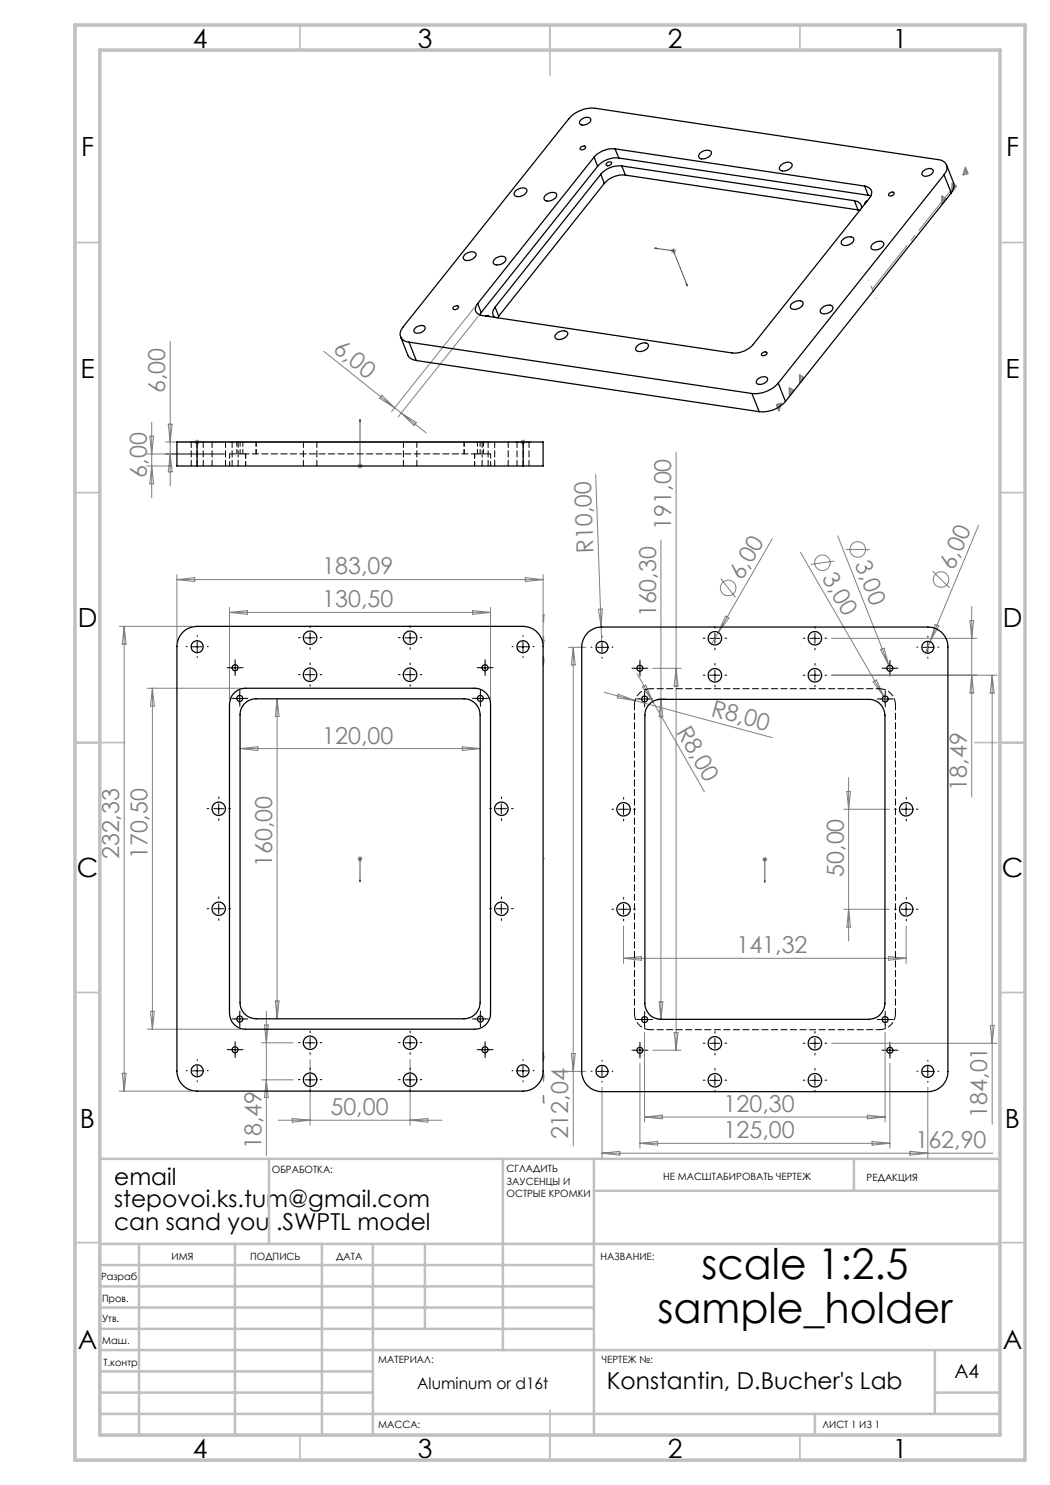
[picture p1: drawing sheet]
<svg xmlns="http://www.w3.org/2000/svg" width="210mm" height="297mm" viewBox="0 0 210 297" stroke-linecap="round" stroke-linejoin="round" font-family="sans-serif">
<g fill="none" stroke="#808080" stroke-width=".2">
<path d="M134.2 50.2h1M134.3 49.8l.8 .7M134.7 49.7v1M135.1 49.8l-.8 .7M34 68.3v28.9M64.8 70.3l14.1 11.3M76.4 79.1l2.5 2.5-3-1.9zM94.9 61.5l-16.6 20.8M95.6 63.3l-16 20.1M29.4 93.2h5M29.4 90.8h15.5M30 87.2h.7l-.4 3.6z"/>
<path d="M30.3 84.5v15.1M30.3 93.2l.4 3.6h-.7zM33.1 88.4h11.9M33.7 84.8h.7l-.4 3.6zM34 90.8l.4 3.6h-.7zM39.1 88l.7 .8M39.4 87.9v1M39.8 88l-.7 .8M71.5 93.2h1M71.6 92.8l.8 .8M72 92.7v1M72.4 92.8l-.8 .8"/>
<path d="M78.9 81.6l1.4 1M80.3 82.6l4.9 4M80.3 82.6l3 1.9-.5 .6zM104.1 88.4h1M104.2 88l.8 .8M104.6 87.9v1M105 88l-.8 .8M119.1 94.9l1.1 30.5M135.2 90.4v119.6M35.4 114.9v13.4M35.4 115.9h73.2M35.4 115.9l3.5-.4v.8z"/>
<path d="M105.1 115.5l3.5 .4-3.5 .4zM108.6 114.9v13.4M132.2 108v95.9M144.1 115.7l3 3.8M154.4 107.8l-10.7 18.7M160.1 110.5l16.6 28.8M166.9 112.2l-4.8 .7M167.5 107.2l10.3 25.9M169.2 109.9h4.8M186.5 114.2l3.4 3.4M195.7 105.1l-10.6 25.5M23.8 125.3h14.6"/>
<path d="M24.8 125.3v92.9M24.8 125.3l.4 3.5h-.8zM29.5 137.7h18.6M30.5 137.7v68.1M30.5 137.7l.4 3.5h-.8zM45.9 121.5v18.3M45.9 122.5h52.2M45.9 122.5l3.6-.4v.8zM55.4 139.8v64M55.4 139.8l.4 3.5h-.7zM94.5 122.1l3.6 .4-3.6 .4zM98.1 121.5v18.3"/>
<path d="M113.7 129.5h3.5M114.7 129.5v99.7M114.7 129.5l.3 3.5h-.7zM119.7 121.8h.8l-.3 3.6zM120.2 125.4l.2 4M120.9 138.5l6.1 1.6M123.6 138.8l3.4 1.3-3.6-.5zM127.4 134.8l3.2 5.5M128.5 137.4l.7-.4 1.4 3.3zM130.6 133.7h5.6M131.5 139.8h1.7M132.2 139.8l.4 3.6h-.8z"/>
<path d="M135.2 133.7l.4 3.5h-.8zM143.7 126.5l-1.4 2.3M145.1 123.2l.7 .4-2.1 2.9zM166.3 127.7h29.1M166.3 135h33.1M174.6 136.4l.7-.4 1.4 3.3zM176.1 129.9l.7-.3 1 3.5zM176.7 139.3l.6 1M177.8 133.1l.4 1.1M187 124.9l.7 .3-1.7 3.1zM194 124.1h.7l-.4 3.6zM194.3 121.3v38.1"/>
<path d="M194.3 135l.4 3.6h-.7zM198.4 135l.4 3.6h-.8zM198.4 135v89.9M48 149.7h48M48 149.7l3.6-.3v.7zM92.5 149.4l3.5 .3-3.5 .4zM127 140.1l27.4 7.4M130.6 140.3l10.3 18M169.4 158.3h.7l-.4 3.6zM169.7 155.5v32.7M71.5 171.8h1M71.6 171.4l.8 .7"/>
<path d="M72 171.2v1.1M72.4 171.4l-.8 .7M152.5 171.9h1M152.6 171.5l.7 .7M153 171.3v1.1M153.3 171.5l-.7 .7M168.7 161.9h9.2M124.7 185.2v7.5M124.7 191.7h56.5M124.7 191.7l3.6-.4v.7zM168.7 181.9h9.2M169.7 181.9l.4 3.5h-.7z"/>
<path d="M177.7 191.3l3.5 .4-3.5 .3zM181.2 185.2v7.5M23.8 218.2h14.6M24.4 214.7h.8l-.4 3.5zM29.5 205.8h18.6M30.1 202.3h.8l-.4 3.5zM52.3 208.6h6.4M52.3 216h6.4M52.9 205h.8l-.4 3.6zM53.3 202.2v29M53.3 216l.4 3.5h-.8zM55.1 200.2h.7l-.4 3.6z"/>
<path d="M62 211.9v13.2M82 211.9v13.2M113.7 214.3h3.5M114.3 210.7h.7l-.3 3.6zM120.4 217.4v14.2M128 212.7v17M128.9 206.5v17.9M130.6 210h5.6M131.5 203.9h1.7M131.8 200.4h.8l-.4 3.5zM134.8 206.5h.8l-.4 3.5zM166.3 208.7h33.1"/>
<path d="M177 206.5v17.9M178 212.7v17M185.6 217.4v14.2M198 205.1h.8l-.4 3.6zM55.7 224h32.7M58.5 223.7l3.5 .3-3.5 .4zM82 224l3.5-.3v.7zM120.4 230.6h78.2M120.4 230.6l3.6-.3v.7zM128 228.7h50M128 228.7l3.5-.4v.7zM128.9 223.4h48.1"/>
<path d="M128.9 223.4l3.6-.4v.8zM173.5 223l3.5 .4-3.5 .4zM174.4 228.3l3.6 .4-3.6 .3zM182 230.3l3.6 .3-3.6 .4z"/>
<circle cx="145.6" cy="117.6" r="1.55"/>
<circle cx="164.5" cy="112.6" r="1.56"/>
<circle cx="171.6" cy="109.9" r="1.55"/>
<circle cx="188.2" cy="115.9" r="1.56"/>
</g>
<g fill="none" stroke="#00f" stroke-width=".2">
<path d="M131 49.6l3.7 .6 2.8 7M131 49.6h.3l.1 .2zM137.2 56.9h.2l.1 .3zM72 93.1v.2zM72 83.9v.5v-.5M72 93.2h.1M72 83.9v9.3M72 176.4v-.5v.5M72 171.6v.3zM72 171.8h.1M72 171.8v4.6M153 176.5v-.5v.5"/>
<path d="M153 171.7v.3zM153 171.9h.1M153 171.9v4.6"/>
</g>
<g fill="none" stroke="#808080" stroke-width=".25">
<path d="M188.4 39.2l.8 .6-.8 1zM190.4 36.7l.8 .5-.7 1zM193.1 33.5l.5 1.2-1 .3zM188.4 40.8h.1M157.9 77.6l.8 .5-.8 1.1zM159.9 75l.8 .5-.8 1.1zM38 88.4h.1M38 88.4h2.9M40.9 88.4h.1M46 88.4h.1M46 88.4h52M98 88.4h.1"/>
<path d="M103.2 88.4h.1M103.2 88.4h2.8M106 88.4h.1M155.3 80.9l.9-.3-.4 1.6zM108.7 131.3v1.6M108.7 123h.1M108.7 123v1.4M108.7 127.4v1.5M108.7 128.1v.1M108.7 124.4h.1M108.7 131.3v.1M108.7 132.1v.1"/>
<path d="M108.7 219.1v1.5M108.7 211.3v.1M108.7 210.6v1.5M108.7 219.1h.1M108.7 215.3v.1M108.7 214.6v1.5M108.7 220.6h.1M108.7 220.4v.2"/>
</g>
<path d="M190.5 37.8a.44 .44 0 0 0 .5-.4 .44 .44 0 0 0-.3-.5l-.3 .5 .1 .4M193.3 34.6l.1-.1a.34 .34 0 0 0-.2-.6 .34 .34 0 0 0-.4 .4v.3a.24 .24 0 0 0 .3 .3 .24 .24 0 0 0 .2-.3M188.5 40.3a.44 .44 0 0 0 .5-.3 .44 .44 0 0 0-.4-.5l-.2 .4 .1 .4M158.5 78.1v.2a.34 .34 0 0 1-.4 .4 .34 .34 0 0 1-.2-.5l.1-.3a.24 .24 0 0 1 .3-.1 .24 .24 0 0 1 .2 .3M160.5 75.5v.2a.34 .34 0 0 1-.3 .5 .34 .34 0 0 1-.3-.5l.1-.3a.24 .24 0 0 1 .3-.2 .24 .24 0 0 1 .2 .3M155.9 81.7a.44 .44 0 0 1-.4-.5 .44 .44 0 0 1 .5-.4l.1 .5-.2 .4M108.7 128.6v-1v1M108.7 123.3v-.4v1v-.6M108.7 132.6v-1v1M108.7 210.9v.9v-.9M108.7 214.9v.9v-.9M108.7 220.2v.3v-1v.7" fill="none" stroke="#808080" stroke-width=".2" stroke-dasharray="15.2 1.3 1.3 1.3" stroke-linecap="butt"/>
<g fill="none" stroke="#000" stroke-width=".2" stroke-dasharray="15.2 1.3 1.3 1.3">
<path d="M37.4 129.3h-.2M39.4 127.3v-.2M39.4 131.3v.2M41.4 129.3h.2M46 133.5h-.6M47 139.7h-.6M47 132.5v-.6M47 134.5v.6M48 138.7v-.6M48 133.5h.6M49 139.7h.6M60 134.9h-.3"/>
<path d="M60 127.5h-.3M62 132.9v-.3M62 136.9v.4M62 125.5v-.3M62 129.5v.4M64 134.9h.4M64 127.5h.4M80 127.5h-.3M80 134.9h-.3M82 125.5v-.3M82 129.5v.4M82 132.9v-.3"/>
<path d="M82 136.9v.4M84 127.5h.4M84 134.9h.4M95.1 139.7h-.6M96 133.5h-.6M96.1 138.7v-.6M97 132.5v-.6M97 134.5v.6M97.1 139.7h.6M98 133.5h.6M102.6 129.3h-.2M104.6 127.3v-.2"/>
<path d="M104.6 131.3v.2M106.6 129.3h.2M118.4 129.4h-.2M120.4 127.4v-.2M120.4 131.4v.2M122.4 129.4h.2M127 133.6h-.6M127.9 139.8h-.6M128 132.6v-.6M128 134.6v.6M128.9 138.8v-.6M129 133.6h.6"/>
<path d="M129.9 139.8h.6M141 127.6h-.4M141 135h-.4M143 125.6v-.3M143 129.6v.4M143 133v-.3M143 137v.4M145 127.6h.3M145 135h.3M161 135h-.4M161 127.6h-.4M163 133v-.3"/>
<path d="M163 137v.4M163 125.6v-.3M163 129.6v.4M165 135h.3M165 127.6h.3M176.1 139.8h-.6M177 133.6h-.6M177.1 138.8v-.6M178 132.6v-.6M178 134.6v.6M178.1 139.8h.6M179 133.6h.6"/>
<path d="M183.6 129.4h-.2M185.6 127.4v-.2M185.6 131.4v.2M187.6 129.4h.2M43.8 159.7v-.3M48 140.7v.6M96.1 140.7v.6M100.3 159.7v-.3M124.7 159.8v-.3M128.9 140.8v.6M177.1 140.8v.6M181.3 159.8v-.3"/>
<path d="M41.8 161.7h-.4M43.8 179.7v-.3M43.8 163.7v.4M45.8 161.7h.3M98.3 161.7h-.4M100.3 163.7v.4M100.3 179.7v-.3M102.3 161.7h.3M122.7 161.8h-.3M124.7 163.8v.4M124.7 179.8v-.3M126.7 161.8h.4"/>
<path d="M179.3 161.8h-.4M181.3 179.8v-.3M181.3 163.8v.4M183.3 161.8h.3M41.8 181.7h-.4M43.8 183.7v.4M45.8 181.7h.3M98.3 181.7h-.4M100.3 183.7v.4M102.3 181.7h.3M122.7 181.8h-.3M124.7 183.8v.4"/>
<path d="M126.7 181.8h.4M179.3 181.8h-.4M181.3 183.8v.4M183.3 181.8h.3M37.4 214.1h-.2M39.4 212.1v-.2M39.4 216.1v.2M41.4 214.1h.2M46 209.9h-.6M47 203.8h-.6M47 208.9v-.6M47 210.9v.6"/>
<path d="M48 202.8v-.6M48 204.8v.6M48 209.9h.6M49 203.8h.6M60 215.9h-.3M60 208.5h-.3M62 213.9v-.3M62 217.9v.4M62 206.5v-.3M62 210.5v.4M64 215.9h.4M64 208.5h.4"/>
<path d="M80 208.5h-.3M80 215.9h-.3M82 206.5v-.3M82 210.5v.4M82 213.9v-.3M82 217.9v.4M84 208.5h.4M84 215.9h.4M95.1 203.8h-.6M96 209.9h-.6M96.1 202.8v-.6M96.1 204.8v.6"/>
<path d="M97 208.9v-.6M97 210.9v.6M97.1 203.8h.6M98 209.9h.6M102.6 214.1h-.2M104.6 212.1v-.2M104.6 216.1v.2M106.6 214.1h.2M118.4 214.2h-.2M120.4 212.2v-.2M120.4 216.2v.2M122.4 214.2h.2"/>
<path d="M127 210h-.6M127.9 203.9h-.6M128 209v-.6M128 211v.6M128.9 202.9v-.6M128.9 204.9v.6M129 210h.6M129.9 203.9h.6M141 208.6h-.4M141 216h-.4M143 206.6v-.3M143 210.6v.4"/>
<path d="M143 214v-.3M143 218v.4M145 208.6h.3M145 216h.3M161 216h-.4M161 208.6h-.4M163 214v-.3M163 218v.4M163 206.6v-.3M163 210.6v.4M165 216h.3M165 208.6h.3"/>
<path d="M176.1 203.9h-.6M177 210h-.6M177.1 202.9v-.6M177.1 204.9v.6M178 209v-.6M178 211v.6M178.1 203.9h.6M179 210h.6M183.6 214.2h-.2M185.6 212.2v-.2M185.6 216.2v.2M187.6 214.2h.2"/>
</g>
<g fill="none" stroke="#000" stroke-width=".2">
<path d="M38.4 129.4h2M39.4 128.3v2M46 133.6h2M47 139.7h2M47 132.5v2M47.9 138.7v2M61 134.9h2M61 127.6h2M62 126.5v2M62 133.9v2.1M81 134.9h2M81 127.6h2"/>
<path d="M82 126.5v2M82 133.9v2.1M95.1 139.7h2M96 133.6h2M96.1 138.7v2M97 132.5v2M103.6 129.4h2M104.6 128.3v2M119.4 129.5h2M120.4 128.4v2.1M127 133.7h2M127.9 139.8h2"/>
<path d="M128 132.6v2.1M128.9 138.8v2M142 135h2M142 127.7h2M143 126.6v2.1M143 134.1v2M162 135h2M162 127.7h2M163 126.6v2.1M163 134.1v2M176 139.8h2M177 133.7h2"/>
<path d="M177 138.8v2M178 132.6v2.1M184.5 129.5h2M185.6 128.4v2.1M42.8 161.7h1.9M43.7 160.8v2M99.3 161.7h2M100.3 160.8v2M123.7 161.9h2M124.7 160.9v2M180.2 161.9h2M181.2 160.9v2"/>
<path d="M42.8 181.7h1.9M43.7 180.8v1.9M99.3 181.7h2M100.3 180.8v1.9M123.7 181.9h2M124.7 180.9v1.9M180.2 181.9h2M181.2 180.9v1.9M38.4 214.2h2M39.4 213.1v2.1M46 209.9h2M47 203.8h2"/>
<path d="M47 208.9v2.1M47.9 202.8v2M61 208.6h2M61 216h2M62 207.5v2M62 214.9v2.1M81 208.6h2M81 216h2M82 207.5v2M82 214.9v2.1M95.1 203.8h2M96 209.9h2"/>
<path d="M96.1 202.8v2M97 208.9v2.1M103.6 214.2h2M104.6 213.1v2.1M119.4 214.3h2M120.4 213.3v2M127 210h2M127.9 203.9h2M128 209.1v2M128.9 202.9v2M142 208.7h2M142 216.1h2"/>
<path d="M143 207.7v2M143 215v2.1M162 208.7h2M162 216.1h2M163 207.7v2M163 215v2.1M176 203.9h2M177 210h2M177 202.9v2M178 209.1v2M184.5 214.3h2M185.6 213.3v2"/>
</g>
<g fill="none" stroke="#c0c0c0" stroke-width=".35">
<path d="M60 5v5M110 5v10M160 5v5M15 48.5h5M200 48.5h5M15 98.5h5M200 98.5h5M15 148.5h10M195 148.5h10M15 198.5h5M200 198.5h5M15 248.5h5"/>
<path d="M200 248.5h5M60 287v5M110 282v10M160 287v5"/>
</g>
<g fill="none" stroke="#c0c0c0" stroke-width=".5">
<path d="M53.8 231.8v17M100.6 231.8v38.2M118.8 231.8v55.2M118.8 238.2h81.2M170.8 231.8v6.4M200 231.8h-180v55.2M20 248.8h180M20 257.3h98.8M20 253h98.8M27.8 248.8v38.2M47 248.8v38.2M64.4 248.8v38.2"/>
<path d="M74.6 248.8v38.2M85 248.8v17M20 265.8h98.8M20 261.5h98.8M20 278.5h54.6M20 274.3h54.6M20 270h180M187 278.5h13M187 270v12.8M20 282.8h180M163 282.8v4.2"/>
</g>
<path d="M15 5h190v287h-190zM20 10h180v277h-180z" fill="none" stroke="#c0c0c0" stroke-width=".7"/>
<path d="M46 88.4h52M98 88.4h-52" fill="none" stroke="#808080" stroke-width=".2" stroke-dasharray="15.2 1.3 1.3 1.3" stroke-dashoffset=".7"/>
<g fill="none" stroke="#808080" stroke-width=".2" stroke-dasharray="15.2 1.3 1.3 1.3">
<path d="M188.7 39.9l-.3 .9M188.7 39.9l-.3-.7M189.2 39.8l-.5 .1M190.7 37.4l-.3 .8M190.7 37.4l-.3-.7M191.3 37.2l-.6 .2M193.1 33.5v.9M193.1 34.4l.5 .3M193.1 34.4l-.5 .6M157.9 79.1l.3-.8M158.2 78.3l-.3-.7M158.2 78.3l.5-.2"/>
<path d="M159.9 76.6l.3-.9M160.2 75.7l-.3-.7M160.2 75.7l.6-.2M38 88.4h2.9M39.4 88.4h.1M40.9 88.4h-2.9M72 88.4h.1M103.2 88.4h2.8M106 88.4h-2.8M155.3 80.9l.5 .4M155.8 81.3l.5-.6M155.8 81.3v.9"/>
<path d="M108.7 128.1v.8M108.7 127.3v.8M108.7 123.4v-.4M108.7 123v.4M108.7 123.4v1M108.7 132.1v.8M108.7 131.3v.8M108.7 128.1h.1M108.7 132.1h.1M108.7 171.7h.1M108.7 212.1v-.8M108.7 211.3v-.8"/>
<path d="M108.7 216.1v-.8M108.7 215.3v-.8M108.7 211.3h.1M108.7 215.3h.1M108.7 220v-.9M108.7 220.5v-.5M108.7 220v.5"/>
</g>
<path d="M39.4 88.4h65.2" fill="none" stroke="#808080" stroke-width=".2" stroke-dasharray="15.2 1.3 1.3 1.3" stroke-dashoffset="3.6"/>
<path d="M54.9 88.4h27.6" fill="none" stroke="#808080" stroke-width=".2" stroke-dasharray="15.2 1.3 1.3 1.3" stroke-dashoffset="3.3"/>
<path d="M173.7 56l1.5 3.6" fill="none" stroke="#808080" stroke-width=".2" stroke-dasharray="15.2 1.3 1.3 1.3" stroke-dashoffset="15.2"/>
<path d="M174.5 57.8l16.2-20.4" fill="none" stroke="#808080" stroke-width=".2" stroke-dasharray="15.2 1.3 1.3 1.3" stroke-dashoffset="4.1"/>
<g fill="#00f">
<path d="M72 93.1v.2zM72 83.9v.5z"/>
<path d="M131 49.6h.3l.1 .2zM137.2 56.9h.2l.1 .3z"/>
<path d="M72 175.9v.5zM72 171.6v.3zM153 176v.5zM153 171.7v.3z"/>
</g>
<g fill="none" stroke="#000" stroke-width=".25">
<path d="M103.2 38.1a1.75 1.75 0 0 1 2.1-.3 1.37 1.37 0 0 1-1.6 1.5 .66 .66 0 0 1-.8-.3 .66 .66 0 0 1 .3-.9zM109.1 39a1.7 1.7 0 0 1 2.2-.3v.2a1.6 1.6 0 0 1-2.5 1v-.4zM116.1 24.1a1.43 1.43 0 0 1 2-.3 1.38 1.38 0 0 1-2.2 .9zM116.1 29.5l.6-.3 .3 .1a.58 .58 0 0 1-.2 .6 .58 .58 0 0 1-.7 0zM118.8 31.4l-23.3 29.3M118.8 31.4l.7 1.9M119.5 33.3l-23.3 29.2M120.2 34.9l-21.2 26.5M120.2 34.9l.7 1.8M120.9 36.7l-21.2 26.5M121.4 32.6l.4-.2 .5 .1a.58 .58 0 0 1-.4 .6 .58 .58 0 0 1-.7-.2zM123 29.8a5.1 5.1 0 0 0-4.2 1.6"/>
<path d="M123 29.8l49.9 7.4M123 29.8l.8 1.8M123.8 31.6a4.9 4.9 0 0 0-4.3 1.7M123.8 31.6l49.8 7.4M124.4 33.2a4.9 4.9 0 0 0-4.2 1.7M124.4 33.2l46.5 6.9M124.4 33.2l.7 1.8M125.1 35a4.9 4.9 0 0 0-4.2 1.7M125.1 35l46.5 7M140.1 30.6a1.75 1.75 0 0 1 2.1-.3 1.37 1.37 0 0 1-1.6 1.5 .66 .66 0 0 1-.8-.4 .66 .66 0 0 1 .3-.8zM156.2 33a1.47 1.47 0 0 1 2.2-.1 1.59 1.59 0 0 1-2.5 .9v-.4zM172.9 37.2a1.39 1.39 0 0 1 1.4 .9 1.39 1.39 0 0 1-.4 1.5l-23.3 29.3a4.9 4.9 0 0 1-4.2 1.7l-49.9-7.5a1.36 1.36 0 0 1-1.4-.8 1.36 1.36 0 0 1 .4-1.6"/>
<path d="M172.9 37.2l.7 1.8M173.6 39l.6 .2M177.8 38.7l.6-.3 .3 .1a.58 .58 0 0 1-.3 .7 .58 .58 0 0 1-.7-.2zM184.5 34.3a1.52 1.52 0 0 1 2.1-.3 1.35 1.35 0 0 1-1.7 1.2h-.2a.49 .49 0 0 1-.2-.9zM188.8 35a1.73 1.73 0 0 0 .5-2 1.73 1.73 0 0 0-1.7-1.1l-68.6-10.2a6.3 6.3 0 0 0-5.2 2l-33.2 41.7a1.73 1.73 0 0 0-.5 1.9 1.73 1.73 0 0 0 1.7 1.1M188.8 35l-33.2 41.6M188.8 35l1.5 3.6M189.3 33l1.5 3.8v.7l-.5 1.1M190.3 38.6l-33.2 41.7M93 50.9a1.7 1.7 0 0 1 2.1-.3 .87 .87 0 0 1-.6 1.2 1.14 1.14 0 0 1-1.9-.2zM99 51.8a1.47 1.47 0 0 1 2.2-.1 1.57 1.57 0 0 1-2.5 .9v-.4zM168.5 48a1.69 1.69 0 0 1 2.2-.3 1.56 1.56 0 0 1-2.2 1.3 .57 .57 0 0 1 0-1z"/>
<path d="M170.9 40.1a1.39 1.39 0 0 1 1.4 1.6M170.9 40.1l.7 1.9M171.6 42h.4M173.5 40.1l-.5 .4v.3M174.4 48.9a1.68 1.68 0 0 1 2.3-.3 1.61 1.61 0 0 1-2.4 1.1 .69 .69 0 0 1 .1-.8zM80.1 67.3l1.7 4.1 .6 .5 .9 .2M81.8 68.4l68.6 10.3M81.8 68.4l1.5 3.7M82.9 65.7a1.67 1.67 0 0 1 2-.4 .76 .76 0 0 1-.5 1.1 1.02 1.02 0 0 1-1.6-.3zM83.3 72.1l68.5 10.2M90.7 61.4l.4-.2h.5a.58 .58 0 0 1-.3 .7 .58 .58 0 0 1-.7-.2zM95.5 60.7l.7 1.8"/>
<path d="M96.2 62.5l-.2 .5M97.1 63.2l.4-.1 .4 .2M99 61.4a1.34 1.34 0 0 0 0 2.1M99 61.4l.7 1.8M99.7 63.2l-.2 .4M111.4 66.6a1.48 1.48 0 0 1 2.1-.1 1.61 1.61 0 0 1-2.3 1.3 .68 .68 0 0 1 .2-1.2zM127.4 69.2a1.86 1.86 0 0 1 2.1-.4 1.08 1.08 0 0 1-1 1.4l-.6 .1a.61 .61 0 0 1-.7-.3 .61 .61 0 0 1 .2-.8zM150.4 78.7l1.4 3.6M151.4 75.9a1.52 1.52 0 0 1 2.1-.2 1.35 1.35 0 0 1-1.7 1.2l-.2-.1a.53 .53 0 0 1-.2-.9zM152.5 70.5l.5-.1h.3a.61 .61 0 0 1-.3 .7 .61 .61 0 0 1-.7-.1v-.2zM155.6 76.6a6.3 6.3 0 0 1-5.2 2.1M155.6 76.6l1.5 3.7"/>
<path d="M158.3 60.8a1.69 1.69 0 0 1 2.3-.3 1.48 1.48 0 0 1-1.8 1.4 .62 .62 0 0 1-.7-.4 .62 .62 0 0 1 .2-.7zM164.3 61.7a1.6 1.6 0 0 1 2.2-.3 1.46 1.46 0 0 1-1.7 1.4l-.3-.1a.55 .55 0 0 1-.5-.4 .55 .55 0 0 1 .3-.6zM39.4 88.4h-4v4.8h4M39.4 88.4v4.8M39.4 93.2h65.2M39.4 88.4h65.2M104.6 88.4h4v4.8h-4M104.6 88.4v4.8M157.1 80.3a6.1 6.1 0 0 1-5.3 2M36.8 126.3a4.3 4.3 0 0 1 2.6-1h65.2a4 4 0 0 1 4 4v84.9a4 4 0 0 1-4 4h-65.2a4 4 0 0 1-4-4v-84.9a4 4 0 0 1 1.4-3zM46.7 138.8a3.2 3.2 0 0 1 2.4-1.1h45.8a3.2 3.2 0 0 1 3.2 3.2v61.8a3.2 3.2 0 0 1-3.2 3.1h-45.8a3.2 3.2 0 0 1-3.2-3.1v-61.8a3.4 3.4 0 0 1 .8-2.1zM117.7 126.4a4.3 4.3 0 0 1 2.7-1h65.2a3.9 3.9 0 0 1 4 4v84.9a3.9 3.9 0 0 1-4 4h-65.2a4 4 0 0 1-4.1-4v-84.9a4.4 4.4 0 0 1 1.4-3z"/>
<path d="M48.8 140.9a3.2 3.2 0 0 1 2.4-1.1h41.6a3.2 3.2 0 0 1 3.2 3.1v57.7a3.3 3.3 0 0 1-3.2 3.2h-41.6a3.2 3.2 0 0 1-3.2-3.2v-57.7a2.97 2.97 0 0 1 .8-2zM129.7 141a3.2 3.2 0 0 1 2.5-1.1h41.6a3.2 3.2 0 0 1 3.2 3.1v57.7a3.3 3.3 0 0 1-3.2 3.2h-41.6a3.2 3.2 0 0 1-3.2-3.2v-57.7a2.97 2.97 0 0 1 .7-2z"/>
<circle cx="39.4" cy="129.3" r="1.2"/>
<circle cx="47" cy="133.5" r=".6"/>
<circle cx="47.9" cy="139.7" r=".6"/>
<circle cx="62" cy="135" r="1.34"/>
<circle cx="62" cy="127.5" r="1.34"/>
<circle cx="82" cy="127.5" r="1.35"/>
<circle cx="82" cy="134.9" r="1.35"/>
<circle cx="96.1" cy="139.7" r=".6"/>
<circle cx="97" cy="133.5" r=".6"/>
<circle cx="104.6" cy="129.3" r="1.2"/>
<circle cx="120.4" cy="129.4" r="1.2"/>
<circle cx="128" cy="133.6" r=".61"/>
<circle cx="128.9" cy="139.8" r=".6"/>
<circle cx="143" cy="135" r="1.35"/>
<circle cx="143" cy="127.6" r="1.35"/>
<circle cx="163" cy="135.1" r="1.35"/>
<circle cx="163" cy="127.6" r="1.35"/>
<circle cx="177" cy="139.8" r=".6"/>
<circle cx="178" cy="133.7" r=".6"/>
<circle cx="185.6" cy="129.4" r="1.2"/>
<circle cx="43.7" cy="161.8" r="1.34"/>
<circle cx="100.3" cy="161.8" r="1.35"/>
<circle cx="124.7" cy="161.9" r="1.34"/>
<circle cx="181.2" cy="161.9" r="1.35"/>
<circle cx="43.8" cy="181.8" r="1.33"/>
<circle cx="100.3" cy="181.8" r="1.35"/>
<circle cx="124.7" cy="181.9" r="1.34"/>
<circle cx="181.2" cy="181.9" r="1.35"/>
<circle cx="39.4" cy="214.2" r="1.2"/>
<circle cx="47" cy="210" r=".6"/>
<circle cx="47.9" cy="203.8" r=".6"/>
<circle cx="62" cy="216" r="1.35"/>
<circle cx="62" cy="208.5" r="1.35"/>
<circle cx="82" cy="216" r="1.35"/>
<circle cx="82" cy="208.5" r="1.35"/>
<circle cx="96.1" cy="203.8" r=".6"/>
<circle cx="97" cy="210" r=".6"/>
<circle cx="104.6" cy="214.2" r="1.2"/>
<circle cx="120.4" cy="214.3" r="1.2"/>
<circle cx="128" cy="210.1" r=".61"/>
<circle cx="128.9" cy="203.9" r=".6"/>
<circle cx="143" cy="208.6" r="1.35"/>
<circle cx="143" cy="216" r="1.35"/>
<circle cx="163" cy="208.6" r="1.35"/>
<circle cx="163" cy="216.1" r="1.35"/>
<circle cx="177" cy="203.9" r=".6"/>
<circle cx="178" cy="210.1" r=".6"/>
<circle cx="185.6" cy="214.3" r="1.2"/>
</g>
<g fill="none" stroke="#000" stroke-width=".2" stroke-dasharray="1.3 .6" stroke-dashoffset=".4">
<path d="M45.9 90.8v2.4M47.4 88.4v2.4M48 88.4v2.4M48.6 90.8v-2.4M49.1 93.2v-2.4M49.1 90.8v2.4M51.2 90.8v-2.4M51.2 88.4v2.4M92.8 88.4v2.4M92.8 90.8v-2.4M94.9 90.8v2.4M94.9 93.2v-2.4"/>
<path d="M95.5 88.4v2.4M96 90.8v-2.4M96.7 90.8v-2.4M98.1 93.2v-2.4"/>
</g>
<path d="M49.1 90.8h-3.2M98.1 90.8h-3.2M175.9 137.7a3.2 3.2 0 0 1 3.2 3.2M126.9 140.9a3.2 3.2 0 0 1 3.2-3.2M130.1 205.9a3.2 3.2 0 0 1-3.2-3.2M179.1 202.7a3.2 3.2 0 0 1-3.2 3.2" fill="none" stroke="#000" stroke-width=".2" stroke-dasharray="1.3 .6"/>
<path d="M94.9 90.8h-45.8M130.1 137.7h45.8M175.9 205.9h-45.8" fill="none" stroke="#000" stroke-width=".2" stroke-dasharray="1.3 .6" stroke-dashoffset=".6"/>
<g fill="none" stroke="#000" stroke-width=".2" stroke-dasharray="1.3 .6" stroke-dashoffset=".1">
<path d="M38.2 88.4v4.8M39.4 93.2v-4.8M40.6 93.2v-4.8M42.4 88.4v4.8M45.1 93.2v-4.8M46.4 88.4v4.8M47.6 93.2v-4.8M60.7 88.4v4.8M63.4 93.2v-4.8M80.7 88.4v4.8M83.4 93.2v-4.8M96.4 88.4v4.8"/>
<path d="M97.6 93.2v-4.8M98.9 88.4v4.8M101.6 93.2v-4.8M103.4 88.4v4.8M104.6 88.4v4.8M105.8 93.2v-4.8"/>
</g>
<path d="M179.1 140.9v61.8M126.9 202.7v-61.8" fill="none" stroke="#000" stroke-width=".2" stroke-dasharray="1.3 .6" stroke-dashoffset=".2"/>
<g font-size="8.5">
<text x="140.3" y="255.9">scale 1:2.5</text>
<text x="131.5" y="264.5">sample_holder</text>
</g>
<g font-size="5.3">
<text x="38.5" y="9.5">4</text>
<text x="83.5" y="9.5">3</text>
<text x="133.6" y="9.5">2</text>
<text x="178.6" y="9.5">1</text>
<text x="16.2" y="31.2">F</text>
<text x="201.2" y="31.2">F</text>
<text x="16.1" y="75.5">E</text>
<text x="201.1" y="75.5">E</text>
<text x="15.5" y="125.5">D</text>
<text x="200.5" y="125.5">D</text>
<text x="15.4" y="175.5">C</text>
<text x="200.4" y="175.5">C</text>
<text x="16" y="225.5">B</text>
<text x="201" y="225.5">B</text>
<text x="15.5" y="269.7">A</text>
<text x="200.5" y="269.7">A</text>
<text x="38.5" y="291.5">4</text>
<text x="83.5" y="291.5">3</text>
<text x="133.6" y="291.5">2</text>
<text x="178.6" y="291.5">1</text>
</g>
<g font-size="4.7" fill="#808080">
<text x="66.4" y="70.3" transform="rotate(39 66.4 70.3)">6,00</text>
<text x="33.1" y="78.6" transform="rotate(-90 33.1 78.6)">6,00</text>
<text x="29.3" y="95.6" transform="rotate(-90 29.3 95.6)">6,00</text>
<text x="134.2" y="105.9" transform="rotate(-90 134.2 105.9)">191,00</text>
<text x="118.7" y="110.7" transform="rotate(-92 118.7 110.7)">R10,00</text>
<text x="170.9" y="112.9" transform="rotate(68 170.9 112.9)">3,00</text>
<text x="64.5" y="114.9">183,09</text>
<text x="148.4" y="116.2" transform="rotate(-60 148.4 116.2)">6,00</text>
<text x="164.3" y="115.6" transform="rotate(60 164.3 115.6)">3,00</text>
<text x="190.8" y="114.2" transform="rotate(-67 190.8 114.2)">6,00</text>
<text x="64.5" y="121.5">130,50</text>
<text x="131.2" y="123.5" transform="rotate(-90 131.2 123.5)">160,30</text>
<text x="142" y="143.1" transform="rotate(15 142 143.1)">R8,00</text>
<text x="64.5" y="148.7">120,00</text>
<text x="135.2" y="146.4" transform="rotate(60 135.2 146.4)">R8,00</text>
<text x="193.4" y="158.1" transform="rotate(-90 193.4 158.1)">18,49</text>
<text x="23.8" y="171.9" transform="rotate(-90 23.8 171.9)">232,33</text>
<text x="29.5" y="171.9" transform="rotate(-90 29.5 171.9)">170,50</text>
<text x="54.4" y="173.4" transform="rotate(-90 54.4 173.4)">160,00</text>
<text x="168.7" y="175.4" transform="rotate(-90 168.7 175.4)">50,00</text>
<text x="147.3" y="190.6">141,32</text>
<text x="66.1" y="223">50,00</text>
<text x="113.7" y="227.9" transform="rotate(-90 113.7 227.9)">212,04</text>
<text x="144.7" y="227.6">125,00</text>
<text x="144.7" y="222.4">120,30</text>
<text x="197.4" y="223.5" transform="rotate(-90 197.4 223.5)">184,01</text>
<text x="52.3" y="229.9" transform="rotate(-90 52.3 229.9)">18,49</text>
<text x="183.1" y="229.6">162,90</text>
</g>
<g font-size="4.7">
<text x="22.8" y="237">email</text>
<text x="22.8" y="241.5">stepovoi.ks.tum@gmail.com</text>
<text x="22.8" y="246">can sand you .SWPTL model</text>
<text x="121.3" y="277.9">Konstantin, D.Bucher's Lab</text>
</g>
<text font-size="3.9" x="190.9" y="275.5">A4</text>
<text font-size="3.2" x="83.4" y="277.9">Aluminum or d16t</text>
<g font-size="2">
<text x="54.4" y="234.6">ОБРАБОТКА:</text>
<text x="101.3" y="234.5">СГЛАДИТЬ</text>
<text x="101.3" y="237">ЗАУСЕНЦЫ И</text>
<text x="101.3" y="239.5">ОСТРЫЕ КРОМКИ</text>
<text x="132.6" y="236">НЕ МАСШТАБИРОВАТЬ ЧЕРТЕЖ</text>
<text x="173.3" y="236.2">РЕДАКЦИЯ</text>
<text x="34.3" y="252">ИМЯ</text>
<text x="50" y="251.9">ПОДПИСЬ</text>
<text x="67.2" y="251.9">ДАТА</text>
<text x="120.1" y="251.9">НАЗВАНИЕ:</text>
<text x="20.2" y="256.1">Разраб.</text>
<text x="20.4" y="260.3">Пров.</text>
<text x="20.4" y="264.4">Утв.</text>
<text x="20.5" y="268.8">Маш.</text>
<text x="20.7" y="273.1">Т.контр</text>
<text x="75.6" y="272.5">МАТЕРИАЛ:</text>
<text x="120.4" y="272.5">ЧЕРТЕЖ №:</text>
<text x="75.6" y="285.5">МАССА:</text>
<text x="164.5" y="285.6">ЛИСТ 1 ИЗ 1</text>
</g>
</svg>
